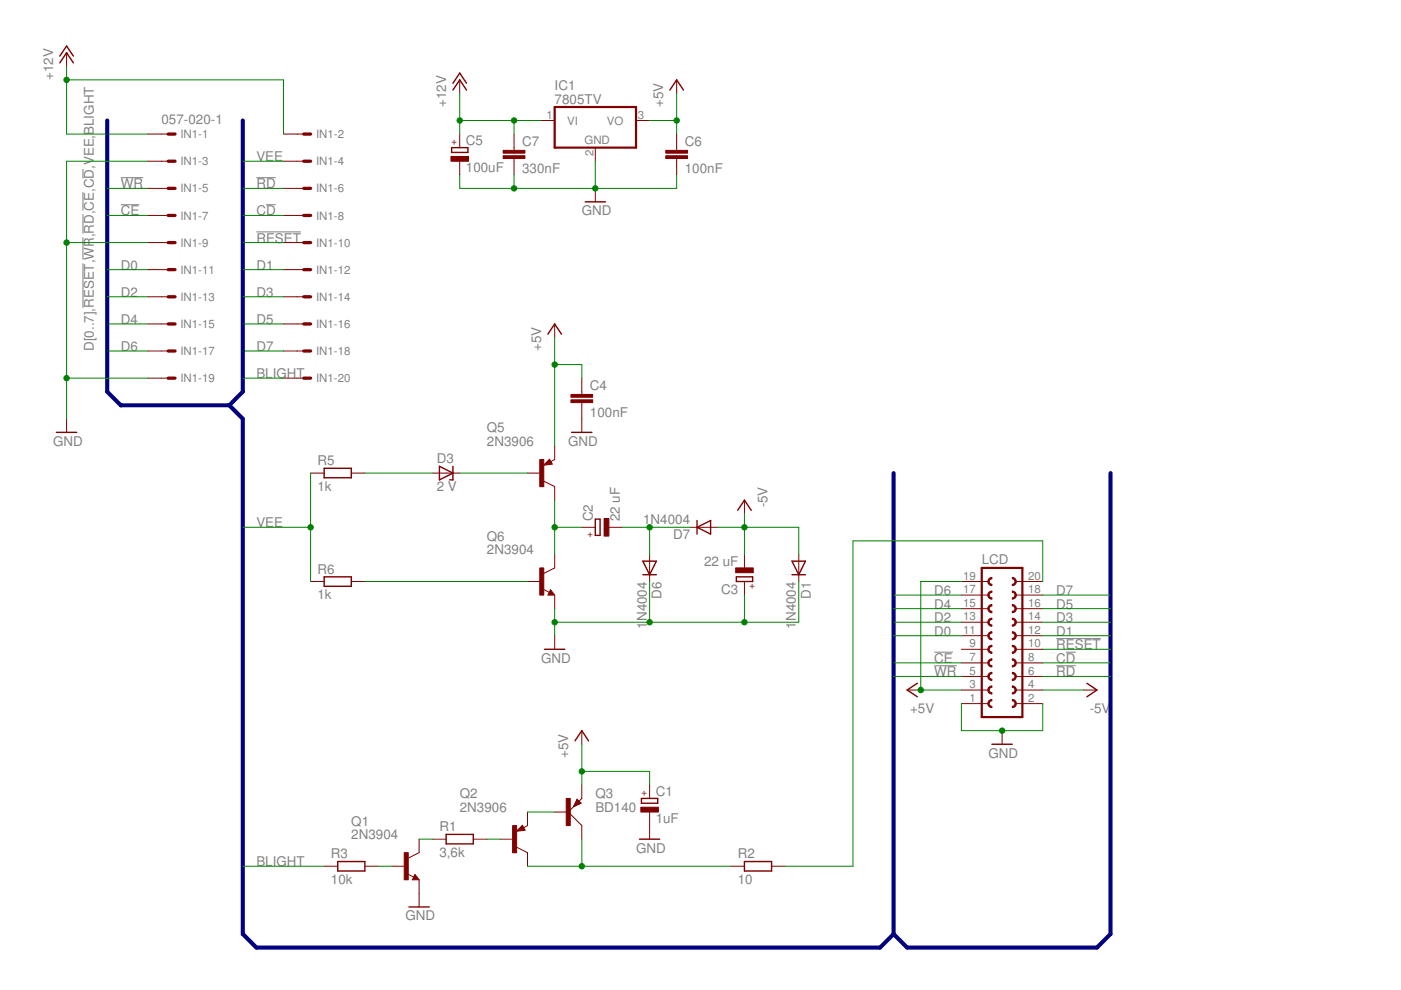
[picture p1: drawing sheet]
<svg xmlns="http://www.w3.org/2000/svg" width="297mm" height="210mm" viewBox="0 0 297 210" stroke-linecap="round" stroke-linejoin="round" font-family="sans-serif">
<g fill="#808080" stroke="#808080" stroke-width=".21">
<path d="M17.6 55.8v9.5z"/>
<path d="M17.6 50.3v4.8z"/>
<path d="M17.6 45.4v4.1z"/>
<path d="M17.6 40.7v3.9z"/>
<path d="M17.6 35.8v2.1z"/>
<path d="M25.6 37.7h4.8z"/>
<path d="M198.1 141.2h4.7z"/>
<path d="M25.6 43.4h3.9z"/>
<path d="M198.1 138.3h3.9z"/>
<path d="M54.4 49.2h9.4z"/>
<path d="M224 135.4h9.4z"/>
<path d="M56.4 43.4h2.1z"/>
<path d="M226 138.3h2.1z"/>
<path d="M54.4 37.7h4.1z"/>
<path d="M224 141.2h4.1z"/>
</g>
<g fill="#800000" stroke="#800000" stroke-width=".21">
<path d="M111.8 100.3h2.9z"/>
<path d="M117.6 94.5v2.9z"/>
<path d="M117.6 103.2v2.8z"/>
<path d="M116.5 97.4l.6 1z"/>
<path d="M116.5 97.4l-1.2 1.2z"/>
<path d="M115.3 98.6l1.8-.2z"/>
<path d="M116.8 97.9l.8-.5z"/>
<path d="M115.3 102l2.3 1.2z"/>
<path d="M111.8 123.3h2.9z"/>
<path d="M117.6 126.2v2.9z"/>
<path d="M117.6 117.6v2.8z"/>
<path d="M115.3 121.6l2.3-1.2z"/>
<path d="M116.7 125l.9 1.2z"/>
<path d="M116.2 126.2h1.4z"/>
<path d="M116.7 125l-.5 1.2z"/>
<path d="M115.1 124.9l1.4 .7z"/>
<path d="M74.5 100.3h2.9z"/>
<path d="M65.8 100.3h2.9z"/>
<path d="M74.5 123.3h2.9z"/>
<path d="M65.8 123.3h2.9z"/>
<path d="M117.6 134.8v2.9z"/>
<path d="M117.6 68.7v2.9z"/>
<path d="M129.1 111.8h2.9z"/>
<path d="M123.4 111.8h2.8z"/>
<path d="M137.7 117.6v2.8z"/>
<path d="M137.7 120.4v2.9z"/>
<path d="M149.2 111.8h2.9z"/>
<path d="M146.3 111.8h2.9z"/>
<path d="M157.8 117.6v2.8z"/>
<path d="M157.8 123.3v2.9z"/>
<path d="M157.8 106v2.9z"/>
<path d="M31.4 28.4h2.8z"/>
<path d="M34.2 28.4h1.5z"/>
<path d="M60.1 28.4h2.9z"/>
<path d="M63 28.4h1.4z"/>
<path d="M31.4 34.2h2.8z"/>
<path d="M34.2 34.2h1.5z"/>
<path d="M60.1 34.2h2.9z"/>
<path d="M63 34.2h1.4z"/>
<path d="M31.4 39.9h2.8z"/>
<path d="M34.2 39.9h1.5z"/>
<path d="M60.1 39.9h2.9z"/>
<path d="M63 39.9h1.4z"/>
<path d="M31.4 45.7h2.8z"/>
<path d="M34.2 45.7h1.5z"/>
<path d="M60.1 45.7h2.9z"/>
<path d="M63 45.7h1.4z"/>
<path d="M31.4 51.4h2.8z"/>
<path d="M34.2 51.4h1.5z"/>
<path d="M60.1 51.4h2.9z"/>
<path d="M63 51.4h1.4z"/>
<path d="M31.4 57.2h2.8z"/>
<path d="M34.2 57.2h1.5z"/>
<path d="M60.1 57.2h2.9z"/>
<path d="M63 57.2h1.4z"/>
<path d="M31.4 62.9h2.8z"/>
<path d="M34.2 62.9h1.5z"/>
<path d="M60.1 62.9h2.9z"/>
<path d="M63 62.9h1.4z"/>
<path d="M31.4 68.7h2.8z"/>
<path d="M34.2 68.7h1.5z"/>
<path d="M60.1 68.7h2.9z"/>
<path d="M63 68.7h1.4z"/>
<path d="M31.4 74.4h2.8z"/>
<path d="M34.2 74.4h1.5z"/>
<path d="M60.1 74.4h2.9z"/>
<path d="M63 74.4h1.4z"/>
<path d="M31.4 80.2h2.8z"/>
<path d="M34.2 80.2h1.5z"/>
<path d="M60.1 80.2h2.9z"/>
<path d="M63 80.2h1.4z"/>
<path d="M14.1 88.8v2.9z"/>
<path d="M14.1 11.2v2.9z"/>
<path d="M100.3 177.9h2.9z"/>
<path d="M91.7 177.9h2.9z"/>
<path d="M123.4 154.9v2.9z"/>
<path d="M137.7 172.2v2.8z"/>
<path d="M137.7 166.4v2.9z"/>
<path d="M137.7 175v2.9z"/>
<path d="M123.4 88.8v2.9z"/>
<path d="M203.8 149.2h5.8z"/>
<path d="M203.8 146.3h5.8z"/>
<path d="M203.8 143.4h5.8z"/>
<path d="M215.3 149.2h5.8z"/>
<path d="M215.3 146.3h5.8z"/>
<path d="M215.3 143.4h5.8z"/>
<path d="M203.8 140.5h5.8z"/>
<path d="M203.8 137.7h5.8z"/>
<path d="M215.3 140.5h5.8z"/>
<path d="M215.3 137.7h5.8z"/>
<path d="M203.8 134.8h5.8z"/>
<path d="M203.8 131.9h5.8z"/>
<path d="M203.8 129.1h5.8z"/>
<path d="M215.3 134.8h5.8z"/>
<path d="M215.3 131.9h5.8z"/>
<path d="M215.3 129.1h5.8z"/>
<path d="M203.8 126.2h5.8z"/>
<path d="M203.8 123.3h5.8z"/>
<path d="M215.3 126.2h5.8z"/>
<path d="M215.3 123.3h5.8z"/>
<path d="M97.5 34.2v2.9z"/>
<path d="M97.5 28.4v2.9z"/>
<path d="M97.5 16.9v2.9z"/>
<path d="M126.2 39.9v2.9z"/>
<path d="M212.5 154.9v2.9z"/>
<path d="M192.3 146.3h2.9z"/>
<path d="M229.7 146.3h2.9z"/>
<path d="M114.7 25.5h2.9z"/>
<path d="M126.2 31.3v2.9z"/>
<path d="M134.9 25.5h2.8z"/>
<path d="M143.5 16.9v2.9z"/>
<path d="M143.5 28.4v2.9z"/>
<path d="M143.5 34.2v2.9z"/>
<path d="M143.5 31.3v.6z"/>
<path d="M143.5 33.6v.6z"/>
<path d="M109 28.4v2.9z"/>
<path d="M109 34.2v2.9z"/>
<path d="M109 31.3v.6z"/>
<path d="M109 33.6v.6z"/>
<path d="M117.6 172.2h2.9z"/>
<path d="M123.4 166.4v2.9z"/>
<path d="M123.4 175v2.9z"/>
<path d="M120.5 172.2l2.9 2.8z"/>
<path d="M121.6 171l-1.1 1.2z"/>
<path d="M121.6 171l1.6-.7z"/>
<path d="M121.6 171l.2-.1z"/>
<path d="M122.6 170l.8-.7z"/>
<path d="M122.3 169.4l-.7 1.6z"/>
<path d="M122.3 169.4l.9 .9z"/>
<path d="M106.1 177.9h2.9z"/>
<path d="M111.8 172.2v2.8z"/>
<path d="M111.8 180.8v2.9z"/>
<path d="M110.8 175l.5 1z"/>
<path d="M110.8 175l-1.2 1.3z"/>
<path d="M109.6 176.3l1.7-.3z"/>
<path d="M111 175.5l.8-.5z"/>
<path d="M109.6 179.6l2.2 1.2z"/>
<path d="M123.4 80.2v2.9z"/>
<path d="M123.4 85.9v2.9z"/>
<path d="M123.4 83.1v.5z"/>
<path d="M123.4 85.3v.6z"/>
<path d="M163.6 183.7h2.9z"/>
<path d="M155 183.7h2.8z"/>
<path d="M169.4 117.6v2.8z"/>
<path d="M169.4 120.4v2.9z"/>
<path d="M91.7 100.3h2.9z"/>
<path d="M94.6 100.3h2.9z"/>
<path d="M83.1 183.7h2.9z"/>
<path d="M88.9 186.5v2.9z"/>
<path d="M88.9 177.9v2.9z"/>
<path d="M86.5 181.9l2.4-1.1z"/>
<path d="M88 185.4l.9 1.1z"/>
<path d="M87.4 186.5h1.5z"/>
<path d="M88 185.4l-.6 1.1z"/>
<path d="M86.3 185.3l1.4 .7z"/>
<path d="M77.4 183.7h2.8z"/>
<path d="M68.7 183.7h2.9z"/>
<path d="M88.9 189.4v2.9z"/>
<path d="M209.7 142.8l.6-.2v.3a.57 .57 0 0 0-.6 .5 .57 .57 0 0 0 .6 .6v.3a.87 .87 0 0 1-.8-.6 .87 .87 0 0 1 .2-.9z" fill-rule="evenodd"/>
<path d="M209.6 145.8l.6-.4h.1v.3a.57 .57 0 0 0-.6 .6 .57 .57 0 0 0 .6 .6v.2a.86 .86 0 0 1-.7-1.3z" fill-rule="evenodd"/>
<path d="M209.7 148.5l.6-.2v.3a.58 .58 0 0 0-.6 .6 .58 .58 0 0 0 .6 .6v.2a.86 .86 0 0 1-.8-.5 .86 .86 0 0 1 .2-1z" fill-rule="evenodd"/>
<path d="M214.6 142.6a.87 .87 0 0 1 .9 .8 .87 .87 0 0 1-.9 .9v-.3a.57 .57 0 0 0 .6-.6 .57 .57 0 0 0-.6-.5z" fill-rule="evenodd"/>
<path d="M214.6 145.4a.86 .86 0 0 1 .9 .9 .86 .86 0 0 1-.9 .8v-.2a.57 .57 0 0 0 .6-.6 .57 .57 0 0 0-.6-.6z" fill-rule="evenodd"/>
<path d="M214.6 148.3a.86 .86 0 0 1 .9 .9 .86 .86 0 0 1-.9 .8v-.2a.58 .58 0 0 0 .6-.6 .58 .58 0 0 0-.6-.6z" fill-rule="evenodd"/>
<path d="M209.7 137l.6-.2v.3a.57 .57 0 0 0-.6 .6 .57 .57 0 0 0 .6 .5v.3a.86 .86 0 0 1-.8-.5 .86 .86 0 0 1 .2-1z" fill-rule="evenodd"/>
<path d="M209.7 139.9l.6-.2v.3a.57 .57 0 0 0-.6 .5 .57 .57 0 0 0 .6 .6v.3a.87 .87 0 0 1-.8-.5 .87 .87 0 0 1 .2-1z" fill-rule="evenodd"/>
<path d="M214.6 136.8a.86 .86 0 0 1 .9 .9 .86 .86 0 0 1-.9 .8v-.3a.57 .57 0 0 0 .6-.5 .57 .57 0 0 0-.6-.6z" fill-rule="evenodd"/>
<path d="M214.6 139.7a.87 .87 0 0 1 .9 .8 .87 .87 0 0 1-.9 .9v-.3a.57 .57 0 0 0 .6-.6 .57 .57 0 0 0-.6-.5z" fill-rule="evenodd"/>
<path d="M209.7 128.4l.6-.2v.3a.57 .57 0 0 0-.6 .6 .57 .57 0 0 0 .6 .5v.3a.87 .87 0 0 1-.8-.5 .87 .87 0 0 1 .2-1z" fill-rule="evenodd"/>
<path d="M209.6 131.4l.6-.3h.1v.2a.58 .58 0 0 0-.6 .6 .58 .58 0 0 0 .6 .6v.3a.86 .86 0 0 1-.7-1.4z" fill-rule="evenodd"/>
<path d="M209.7 134.1l.6-.2v.3a.58 .58 0 0 0-.6 .6 .58 .58 0 0 0 .6 .6v.3a.86 .86 0 0 1-.8-.6 .86 .86 0 0 1 .2-1z" fill-rule="evenodd"/>
<path d="M214.6 128.2a.87 .87 0 0 1 .9 .9 .87 .87 0 0 1-.9 .8v-.3a.57 .57 0 0 0 .6-.5 .57 .57 0 0 0-.6-.6z" fill-rule="evenodd"/>
<path d="M214.6 131.1a.86 .86 0 0 1 .9 .8 .86 .86 0 0 1-.9 .9v-.3a.58 .58 0 0 0 .6-.6 .58 .58 0 0 0-.6-.6z" fill-rule="evenodd"/>
<path d="M214.6 133.9a.86 .86 0 0 1 .9 .9 .86 .86 0 0 1-.9 .9v-.3a.58 .58 0 0 0 .6-.6 .58 .58 0 0 0-.6-.6z" fill-rule="evenodd"/>
<path d="M209.7 122.6l.6-.2v.3a.57 .57 0 0 0-.6 .6 .57 .57 0 0 0 .6 .6v.3a.87 .87 0 0 1-.8-.6 .87 .87 0 0 1 .2-1z" fill-rule="evenodd"/>
<path d="M209.7 125.5l.6-.2v.3a.57 .57 0 0 0-.6 .6 .57 .57 0 0 0 .6 .5v.3a.87 .87 0 0 1-.8-.5 .87 .87 0 0 1 .2-1z" fill-rule="evenodd"/>
<path d="M214.6 122.4a.87 .87 0 0 1 .9 .9 .87 .87 0 0 1-.9 .9v-.3a.57 .57 0 0 0 .6-.6 .57 .57 0 0 0-.6-.6z" fill-rule="evenodd"/>
<path d="M214.6 125.3a.87 .87 0 0 1 .9 .9 .87 .87 0 0 1-.9 .8v-.3a.57 .57 0 0 0 .6-.5 .57 .57 0 0 0-.6-.6z" fill-rule="evenodd"/>
</g>
<g fill="#800000" stroke="#800000" stroke-width=".21">
<path d="M114.4 97.4h.9v5.8h-.9z"/>
<path d="M114.4 120.4h.9v5.8h-.9z"/>
<path d="M128.1 109.9h1v3.8h-1z"/>
<path d="M156 120.4h3.7v1h-3.7z"/>
<path d="M135.9 171.2h3.7v1h-3.7z"/>
<path d="M95.6 33.2h3.7v1h-3.7z"/>
<path d="M141.2 33h4.6v.6h-4.6z"/>
<path d="M141.2 31.9h4.6v.6h-4.6z"/>
<path d="M106.7 33h4.6v.6h-4.6z"/>
<path d="M106.7 31.9h4.6v.6h-4.6z"/>
<path d="M120.1 169.3h.8v5.7h-.8z"/>
<path d="M108.7 175h.8v5.8h-.8z"/>
<path d="M121.1 84.8h4.6v.6h-4.6z"/>
<path d="M121.1 83.6h4.6v.6h-4.6z"/>
<path d="M85.7 180.8h.8v5.7h-.8z"/>
</g>
<g fill="#800000" stroke="#800000" stroke-width=".3">
<path d="M116.5 97.6l.4 .7z"/>
<path d="M115.6 98.4l.9-.8z"/>
<path d="M115.6 98.4l1.1-.1z"/>
<path d="M116.5 97.9l.2 .4z"/>
<path d="M116 98.1l.5-.2z"/>
<path d="M116 98.1h.5z"/>
<path d="M116.5 126h.8z"/>
<path d="M116.7 125.3l.6 .7z"/>
<path d="M116.7 125.3l-.2 .6z"/>
<path d="M116.5 125.9h.4z"/>
<path d="M116.7 125.6l.2 .3z"/>
<path d="M68.7 101.3h5.8z"/>
<path d="M68.7 99.3h5.8z"/>
<path d="M74.5 99.3v2z"/>
<path d="M68.7 99.3v2z"/>
<path d="M68.7 124.3h5.8z"/>
<path d="M68.7 122.3h5.8z"/>
<path d="M74.5 122.3v2z"/>
<path d="M68.7 122.3v2z"/>
<path d="M115.4 137.7h4.4z"/>
<path d="M117.6 68.7l1.4 2.1z"/>
<path d="M117.6 68.7l-1.4 2.1z"/>
<path d="M127.2 110.1v3.4z"/>
<path d="M126.2 110.1h1z"/>
<path d="M126.2 113.5h1z"/>
<path d="M126.2 110.1v3.4z"/>
<path d="M136.3 119l1.4 2.9z"/>
<path d="M139.2 119l-1.5 2.9z"/>
<path d="M137.7 121.9h1.5z"/>
<path d="M136.3 119h2.9z"/>
<path d="M136.3 121.9h1.4z"/>
<path d="M147.8 111.8l2.9-1.4z"/>
<path d="M147.8 111.8l2.9 1.4z"/>
<path d="M147.8 111.8v1.4z"/>
<path d="M150.7 110.4v2.8z"/>
<path d="M147.8 110.4v1.4z"/>
<path d="M156.1 122.3h3.5z"/>
<path d="M156.1 122.3v1z"/>
<path d="M159.6 122.3v1z"/>
<path d="M156.1 123.3h3.5z"/>
<path d="M157.8 106l1.5 2.2z"/>
<path d="M157.8 106l-1.4 2.2z"/>
<path d="M12 91.7h4.3z"/>
<path d="M14.1 11.2l1.5 2.1z"/>
<path d="M14.1 11.2l-1.4 2.1z"/>
<path d="M14.1 9.8l1.5 2.1z"/>
<path d="M14.1 9.8l-1.4 2.1z"/>
<path d="M94.6 178.9h5.7z"/>
<path d="M94.6 176.9h5.7z"/>
<path d="M100.3 176.9v2z"/>
<path d="M94.6 176.9v2z"/>
<path d="M123.4 154.9l1.4 2.2z"/>
<path d="M123.4 154.9l-1.5 2.2z"/>
<path d="M136 170.3h3.4z"/>
<path d="M139.4 169.3v1z"/>
<path d="M136 169.3v1z"/>
<path d="M136 169.3h3.4z"/>
<path d="M135.6 177.9h4.3z"/>
<path d="M121.2 91.7h4.3z"/>
<path d="M95.8 32.3h3.4z"/>
<path d="M99.2 31.3v1z"/>
<path d="M95.8 31.3v1z"/>
<path d="M95.8 31.3h3.4z"/>
<path d="M97.5 16.9l1.4 2.2z"/>
<path d="M97.5 16.9l-1.5 2.2z"/>
<path d="M97.5 15.5l1.4 2.2z"/>
<path d="M97.5 15.5l-1.5 2.2z"/>
<path d="M124.1 42.8h4.3z"/>
<path d="M210.3 157.8h4.3z"/>
<path d="M192.3 146.3l2.2-1.4z"/>
<path d="M192.3 146.3l2.2 1.4z"/>
<path d="M230.4 147.7l2.2-1.4z"/>
<path d="M230.4 144.9l2.2 1.4z"/>
<path d="M143.5 16.9l1.4 2.2z"/>
<path d="M143.5 16.9l-1.5 2.2z"/>
<path d="M121.8 170.9l1.1-.6z"/>
<path d="M122.6 170l.3 .3z"/>
<path d="M122.3 169.7l.3 .3z"/>
<path d="M122.3 169.7l-.5 1.2z"/>
<path d="M121.8 170.9l.8-.9z"/>
<path d="M122.3 170l.3 .3z"/>
<path d="M110.7 175.2l.4 .7z"/>
<path d="M109.8 176l.9-.8z"/>
<path d="M109.8 176l1.2-.1z"/>
<path d="M110.7 175.5l.3 .4z"/>
<path d="M110.3 175.8l.4-.3z"/>
<path d="M110.3 175.8h.4z"/>
<path d="M157.8 184.7h5.8z"/>
<path d="M157.8 182.7h5.8z"/>
<path d="M163.6 182.7v2z"/>
<path d="M157.8 182.7v2z"/>
<path d="M167.9 119l1.5 2.9z"/>
<path d="M170.8 119l-1.4 2.9z"/>
<path d="M169.4 121.9h1.4z"/>
<path d="M167.9 119h2.9z"/>
<path d="M167.9 121.9h1.5z"/>
<path d="M93.2 101.7l2.8-1.4z"/>
<path d="M93.2 98.9l2.8 1.4z"/>
<path d="M96 98.9v1.4z"/>
<path d="M93.2 98.9v2.8z"/>
<path d="M96 100.3v1.4z"/>
<path d="M95.3 101.7h.7z"/>
<path d="M87.7 186.4h.9z"/>
<path d="M88 185.7l.6 .7z"/>
<path d="M88 185.7l-.3 .6z"/>
<path d="M87.7 186.3h.4z"/>
<path d="M88 186l.1 .3z"/>
<path d="M71.6 184.7h5.8z"/>
<path d="M71.6 182.7h5.8z"/>
<path d="M77.4 182.7v2z"/>
<path d="M71.6 182.7v2z"/>
<path d="M86.7 192.3h4.3z"/>
</g>
<g fill="#800000" stroke="#800000" stroke-width=".7">
<path d="M35.7 28.4h1.4z"/>
<path d="M64.4 28.4h1.4z"/>
<path d="M35.7 34.2h1.4z"/>
<path d="M64.4 34.2h1.4z"/>
<path d="M35.7 39.9h1.4z"/>
<path d="M64.4 39.9h1.4z"/>
<path d="M35.7 45.7h1.4z"/>
<path d="M64.4 45.7h1.4z"/>
<path d="M35.7 51.4h1.4z"/>
<path d="M64.4 51.4h1.4z"/>
<path d="M35.7 57.2h1.4z"/>
<path d="M64.4 57.2h1.4z"/>
<path d="M35.7 62.9h1.4z"/>
<path d="M64.4 62.9h1.4z"/>
<path d="M35.7 68.7h1.4z"/>
<path d="M64.4 68.7h1.4z"/>
<path d="M35.7 74.4h1.4z"/>
<path d="M64.4 74.4h1.4z"/>
<path d="M35.7 80.2h1.4z"/>
<path d="M64.4 80.2h1.4z"/>
</g>
<g fill="#800000" stroke="#800000" stroke-width=".47">
<path d="M208.1 152h8.7z"/>
<path d="M208.1 120.4v31.6z"/>
<path d="M216.8 120.4v31.6z"/>
<path d="M208.1 120.4h8.7z"/>
<path d="M117.6 31.3h17.3z"/>
<path d="M134.9 22.7v8.6z"/>
<path d="M117.6 22.7h17.3z"/>
<path d="M117.6 22.7v8.6z"/>
</g>
<g fill="#000080" stroke="#000080" stroke-width=".87">
<path d="M22.7 25.5v57.6z"/>
<path d="M22.7 83.1l2.9 2.8z"/>
<path d="M25.6 85.9h23z"/>
<path d="M51.5 83.1l-2.9 2.8z"/>
<path d="M51.5 25.5v57.6z"/>
<path d="M48.6 85.9l2.9 2.9z"/>
<path d="M51.5 88.8v109.2z"/>
<path d="M51.5 198l2.9 2.9z"/>
<path d="M54.4 200.9h132.2z"/>
<path d="M186.6 200.9l2.9-2.9z"/>
<path d="M189.5 100.3v97.7z"/>
<path d="M189.5 198l2.8 2.9z"/>
<path d="M192.3 200.9h40.3z"/>
<path d="M232.6 200.9l2.9-2.9z"/>
<path d="M235.5 100.3v97.7z"/>
</g>
<g fill="#008000" stroke="#008000" stroke-width=".21">
<path d="M157.8 111.8v5.8z"/>
<path d="M152.1 111.8h5.7z"/>
<path d="M157.8 108.9v2.9z"/>
<path d="M157.8 111.8h11.6z"/>
<path d="M169.4 111.8v5.8z"/>
<path d="M221.1 146.3h8.6z"/>
<path d="M117.6 129.1v5.7z"/>
<path d="M14.1 80.2h17.3z"/>
<path d="M14.1 80.2v8.6z"/>
<path d="M14.1 51.4h17.3z"/>
<path d="M14.1 51.4v28.8z"/>
<path d="M14.1 34.2h17.3z"/>
<path d="M14.1 34.2v17.2z"/>
<path d="M221.1 149.2v5.7z"/>
<path d="M212.5 154.9h8.6z"/>
<path d="M203.8 154.9h8.7z"/>
<path d="M203.8 149.2v5.7z"/>
<path d="M97.5 37.1v2.8z"/>
<path d="M97.5 39.9h11.5z"/>
<path d="M109 39.9h17.2z"/>
<path d="M126.2 34.2v5.7z"/>
<path d="M126.2 39.9h17.3z"/>
<path d="M143.5 37.1v2.8z"/>
<path d="M109 37.1v2.8z"/>
<path d="M117.6 71.6v5.7z"/>
<path d="M117.6 77.3v17.2z"/>
<path d="M123.4 77.3v2.9z"/>
<path d="M117.6 77.3h5.8z"/>
<path d="M123.4 157.8v5.8z"/>
<path d="M123.4 163.6v2.8z"/>
<path d="M123.4 163.6h14.3z"/>
<path d="M137.7 163.6v2.8z"/>
<path d="M195.2 146.3h8.6z"/>
<path d="M195.2 123.3h8.6z"/>
<path d="M195.2 123.3v23z"/>
<path d="M137.7 25.5h5.8z"/>
<path d="M143.5 19.8v5.7z"/>
<path d="M143.5 25.5v2.9z"/>
<path d="M117.6 106v5.8z"/>
<path d="M117.6 111.8v5.8z"/>
<path d="M117.6 111.8h5.8z"/>
<path d="M77.4 100.3h14.3z"/>
<path d="M77.4 123.3h34.4z"/>
<path d="M137.7 111.8h8.6z"/>
<path d="M132 111.8h5.7z"/>
<path d="M137.7 111.8v5.8z"/>
<path d="M137.7 123.3v8.6z"/>
<path d="M137.7 131.9h20.1z"/>
<path d="M157.8 126.2v5.7z"/>
<path d="M117.6 131.9h20.1z"/>
<path d="M169.4 123.3v8.6z"/>
<path d="M157.8 131.9h11.6z"/>
<path d="M22.7 57.2h8.7z"/>
<path d="M189.5 134.8h14.3z"/>
<path d="M51.5 57.2h8.6z"/>
<path d="M221.1 134.8h14.4z"/>
<path d="M22.7 62.9h8.7z"/>
<path d="M189.5 131.9h14.3z"/>
<path d="M51.5 62.9h8.6z"/>
<path d="M221.1 131.9h14.4z"/>
<path d="M22.7 68.7h8.7z"/>
<path d="M189.5 129.1h14.3z"/>
<path d="M51.5 68.7h8.6z"/>
<path d="M221.1 129.1h14.4z"/>
<path d="M22.7 74.4h8.7z"/>
<path d="M189.5 126.2h14.3z"/>
<path d="M51.5 74.4h8.6z"/>
<path d="M221.1 126.2h14.4z"/>
<path d="M14.1 28.4h17.3z"/>
<path d="M14.1 16.9v11.5z"/>
<path d="M14.1 14.1v2.8z"/>
<path d="M14.1 16.9h46z"/>
<path d="M60.1 16.9v11.5z"/>
<path d="M97.5 19.8v5.7z"/>
<path d="M97.5 25.5v2.9z"/>
<path d="M109 25.5h5.7z"/>
<path d="M97.5 25.5h11.5z"/>
<path d="M109 25.5v2.9z"/>
<path d="M65.8 100.3v11.5z"/>
<path d="M65.8 111.8v11.5z"/>
<path d="M51.5 111.8h14.3z"/>
<path d="M51.5 34.2h8.6z"/>
<path d="M88.9 177.9h2.8z"/>
<path d="M51.5 80.2h8.6z"/>
<path d="M51.5 183.7h17.2z"/>
<path d="M111.8 172.2h5.8z"/>
<path d="M166.5 183.7h14.3z"/>
<path d="M180.8 114.7v69z"/>
<path d="M221.1 114.7v8.6z"/>
<path d="M180.8 114.7h40.3z"/>
<path d="M22.7 39.9h8.7z"/>
<path d="M189.5 143.4h14.3z"/>
<path d="M22.7 45.7h8.7z"/>
<path d="M189.5 140.5h14.3z"/>
<path d="M51.5 51.4h8.6z"/>
<path d="M221.1 137.7h14.4z"/>
<path d="M51.5 45.7h8.6z"/>
<path d="M221.1 140.5h14.4z"/>
<path d="M51.5 39.9h8.6z"/>
<path d="M221.1 143.4h14.4z"/>
<path d="M111.8 183.7h11.6z"/>
<path d="M123.4 177.9v5.8z"/>
<path d="M123.4 183.7h31.6z"/>
<path d="M103.2 177.9h2.9z"/>
<path d="M97.5 100.3h14.3z"/>
<path d="M80.2 183.7h2.9z"/>
<circle cx="157.8" cy="111.8" r=".57"/>
<circle cx="14.1" cy="80.2" r=".57"/>
<circle cx="14.1" cy="51.4" r=".57"/>
<circle cx="212.5" cy="154.9" r=".57"/>
<circle cx="126.2" cy="39.9" r=".57"/>
<circle cx="109" cy="39.9" r=".57"/>
<circle cx="117.6" cy="77.3" r=".57"/>
<circle cx="123.4" cy="163.6" r=".57"/>
<circle cx="195.2" cy="146.3" r=".57"/>
<circle cx="143.5" cy="25.5" r=".57"/>
<circle cx="117.6" cy="111.8" r=".57"/>
<circle cx="137.7" cy="111.8" r=".57"/>
<circle cx="117.6" cy="131.9" r=".57"/>
<circle cx="137.7" cy="131.9" r=".57"/>
<circle cx="157.8" cy="131.9" r=".57"/>
<circle cx="14.1" cy="16.9" r=".57"/>
<circle cx="97.5" cy="25.5" r=".57"/>
<circle cx="109" cy="25.5" r=".57"/>
<circle cx="65.8" cy="111.8" r=".57"/>
<circle cx="123.4" cy="183.7" r=".57"/>
</g>
<g font-size="2.8" fill="#808080">
<text x="11.2" y="16.9" transform="rotate(-90 11.2 16.9)">+12V</text>
<text x="94.6" y="22.7" transform="rotate(-90 94.6 22.7)">+12V</text>
<text x="117.6" y="22">7805TV</text>
<text x="117.6" y="19.1">IC1</text>
<text x="140.6" y="22.7" transform="rotate(-90 140.6 22.7)">+5V</text>
<text x="34.2" y="26.3">057-020-1</text>
<text x="54.4" y="34.2">VEE</text>
<text x="98.8" y="30.8">C5</text>
<text x="110.7" y="30.9">C7</text>
<text x="145.2" y="30.9">C6</text>
<text x="25.6" y="39.9">WR</text>
<text x="54.4" y="39.9">RD</text>
<text x="98.8" y="36.5">100uF</text>
<text x="110.7" y="36.6">330nF</text>
<text x="145.2" y="36.6">100nF</text>
<text x="25.6" y="45.7">CE</text>
<text x="54.4" y="45.7">CD</text>
<text x="123.3" y="45.7">GND</text>
<text x="54.4" y="51.4">RESET</text>
<text x="25.6" y="57.2">D0</text>
<text x="54.4" y="57.2">D1</text>
<text x="25.6" y="62.9">D2</text>
<text x="54.4" y="62.9">D3</text>
<text x="25.6" y="68.7">D4</text>
<text x="54.4" y="68.7">D5</text>
<text x="19.9" y="74.4" transform="rotate(-90 19.9 74.4)">D[0..7],RESET,WR,RD,CE,CD,VEE,BLIGHT</text>
<text x="25.6" y="74.4">D6</text>
<text x="54.4" y="74.4">D7</text>
<text x="114.7" y="74.4" transform="rotate(-90 114.7 74.4)">+5V</text>
<text x="54.4" y="80.2">BLIGHT</text>
<text x="125.1" y="82.6">C4</text>
<text x="125.1" y="88.4">100nF</text>
<text x="11.2" y="94.6">GND</text>
<text x="103.2" y="94.6">2N3906</text>
<text x="103.2" y="91.7">Q5</text>
<text x="120.5" y="94.6">GND</text>
<text x="67.3" y="98.6">R5</text>
<text x="92.6" y="98.1">D3</text>
<text x="67.3" y="104">1k</text>
<text x="92.6" y="104.2">2 V</text>
<text x="162.7" y="107.6" transform="rotate(-90 162.7 107.6)">-5V</text>
<text x="54.4" y="111.8">VEE</text>
<text x="125.7" y="110.5" transform="rotate(-90 125.7 110.5)">C2</text>
<text x="131.4" y="110.5" transform="rotate(-90 131.4 110.5)">22 uF</text>
<text x="136.4" y="111.2">1N4004</text>
<text x="103.2" y="117.5">2N3904</text>
<text x="103.2" y="114.7">Q6</text>
<text x="142.7" y="114.4">D7</text>
<text x="208.1" y="119.6">LCD</text>
<text x="67.3" y="121.6">R6</text>
<text x="149.3" y="120.1">22 uF</text>
<text x="152.9" y="125.9">C3</text>
<text x="67.3" y="127">1k</text>
<text x="137.1" y="131.7" transform="rotate(-90 137.1 131.7)">N4004</text>
<text x="140.3" y="126.9" transform="rotate(-90 140.3 126.9)">D6</text>
<text x="168.7" y="131.7" transform="rotate(-90 168.7 131.7)">N4004</text>
<text x="171.9" y="126.9" transform="rotate(-90 171.9 126.9)">D1</text>
<text x="198.1" y="131.9">D2</text>
<text x="198.1" y="129">D4</text>
<text x="198.1" y="126.2">D6</text>
<text x="224" y="131.9">D3</text>
<text x="224" y="129">D5</text>
<text x="224" y="126.2">D7</text>
<text x="137.1" y="133.3" transform="rotate(-90 137.1 133.3)">1</text>
<text x="168.7" y="133.3" transform="rotate(-90 168.7 133.3)">1</text>
<text x="198.1" y="134.8">D0</text>
<text x="224" y="134.8">D1</text>
<text x="224" y="137.7">RESET</text>
<text x="114.7" y="140.5">GND</text>
<text x="198.1" y="143.4">WR</text>
<text x="198.1" y="140.5">CE</text>
<text x="224" y="140.5">CD</text>
<text x="224" y="143.4">RD</text>
<text x="193" y="151.2">+5V</text>
<text x="231" y="151.2">-5V</text>
<text x="120.5" y="160.7" transform="rotate(-90 120.5 160.7)">+5V</text>
<text x="209.6" y="160.7">GND</text>
<text x="97.5" y="172.2">2N3906</text>
<text x="97.5" y="169.3">Q2</text>
<text x="126.2" y="172.2">BD140</text>
<text x="126.2" y="169.3">Q3</text>
<text x="139" y="168.7">C1</text>
<text x="74.5" y="177.9">2N3904</text>
<text x="74.5" y="175">Q1</text>
<text x="93.2" y="176.2">R1</text>
<text x="139" y="174.5">1uF</text>
<text x="54.4" y="183.7">BLIGHT</text>
<text x="70.2" y="182">R3</text>
<text x="93.2" y="181.7">3,6k</text>
<text x="134.8" y="180.8">GND</text>
<text x="156.4" y="182">R2</text>
<text x="70.2" y="187.4">10k</text>
<text x="156.4" y="187.4">10</text>
<text x="86" y="195.2">GND</text>
</g>
<g font-size="2.4" fill="#808080">
<text x="38.3" y="29.3">IN1-1</text>
<text x="67" y="29.3">IN1-2</text>
<text x="115.8" y="25.2">1</text>
<text x="120.2" y="26.4">VI</text>
<text x="128.7" y="26.4">VO</text>
<text x="135.2" y="25.2">3</text>
<text x="38.3" y="35">IN1-3</text>
<text x="67" y="35">IN1-4</text>
<text x="123.9" y="30.4">GND</text>
<text x="125.8" y="33.1" transform="rotate(-90 125.8 33.1)">2</text>
<text x="38.3" y="40.8">IN1-5</text>
<text x="67" y="40.8">IN1-6</text>
<text x="38.3" y="46.5">IN1-7</text>
<text x="67" y="46.5">IN1-8</text>
<text x="38.3" y="52.3">IN1-9</text>
<text x="67" y="52.3">IN1-10</text>
<text x="38.3" y="58">IN1-11</text>
<text x="67" y="58">IN1-12</text>
<text x="38.3" y="63.8">IN1-13</text>
<text x="67" y="63.8">IN1-14</text>
<text x="38.3" y="69.5">IN1-15</text>
<text x="67" y="69.5">IN1-16</text>
<text x="38.3" y="75.3">IN1-17</text>
<text x="67" y="75.3">IN1-18</text>
<text x="38.3" y="81">IN1-19</text>
<text x="67" y="81">IN1-20</text>
<text x="204.2" y="125.8">17</text>
<text x="204.2" y="122.9">19</text>
<text x="218" y="125.8">18</text>
<text x="218" y="122.9">20</text>
<text x="204.2" y="131.5">13</text>
<text x="204.2" y="128.6">15</text>
<text x="218" y="131.5">14</text>
<text x="218" y="128.6">16</text>
<text x="204.2" y="134.4">11</text>
<text x="205.6" y="137.3">9</text>
<text x="218" y="137.3">10</text>
<text x="218" y="134.4">12</text>
<text x="205.6" y="143">5</text>
<text x="205.6" y="140.1">7</text>
<text x="218" y="143">6</text>
<text x="218" y="140.1">8</text>
<text x="205.6" y="148.8">1</text>
<text x="205.6" y="145.9">3</text>
<text x="218" y="148.8">2</text>
<text x="218" y="145.9">4</text>
</g>
<g font-size="2" fill="#800000">
<text x="96.8" y="30.8" transform="rotate(-90 96.8 30.8)">+</text>
<text x="124.6" y="113.9">+</text>
<text x="159.9" y="124.9" transform="rotate(-90 159.9 124.9)">+</text>
<text x="137.1" y="168.8" transform="rotate(-90 137.1 168.8)">+</text>
</g>
</svg>
